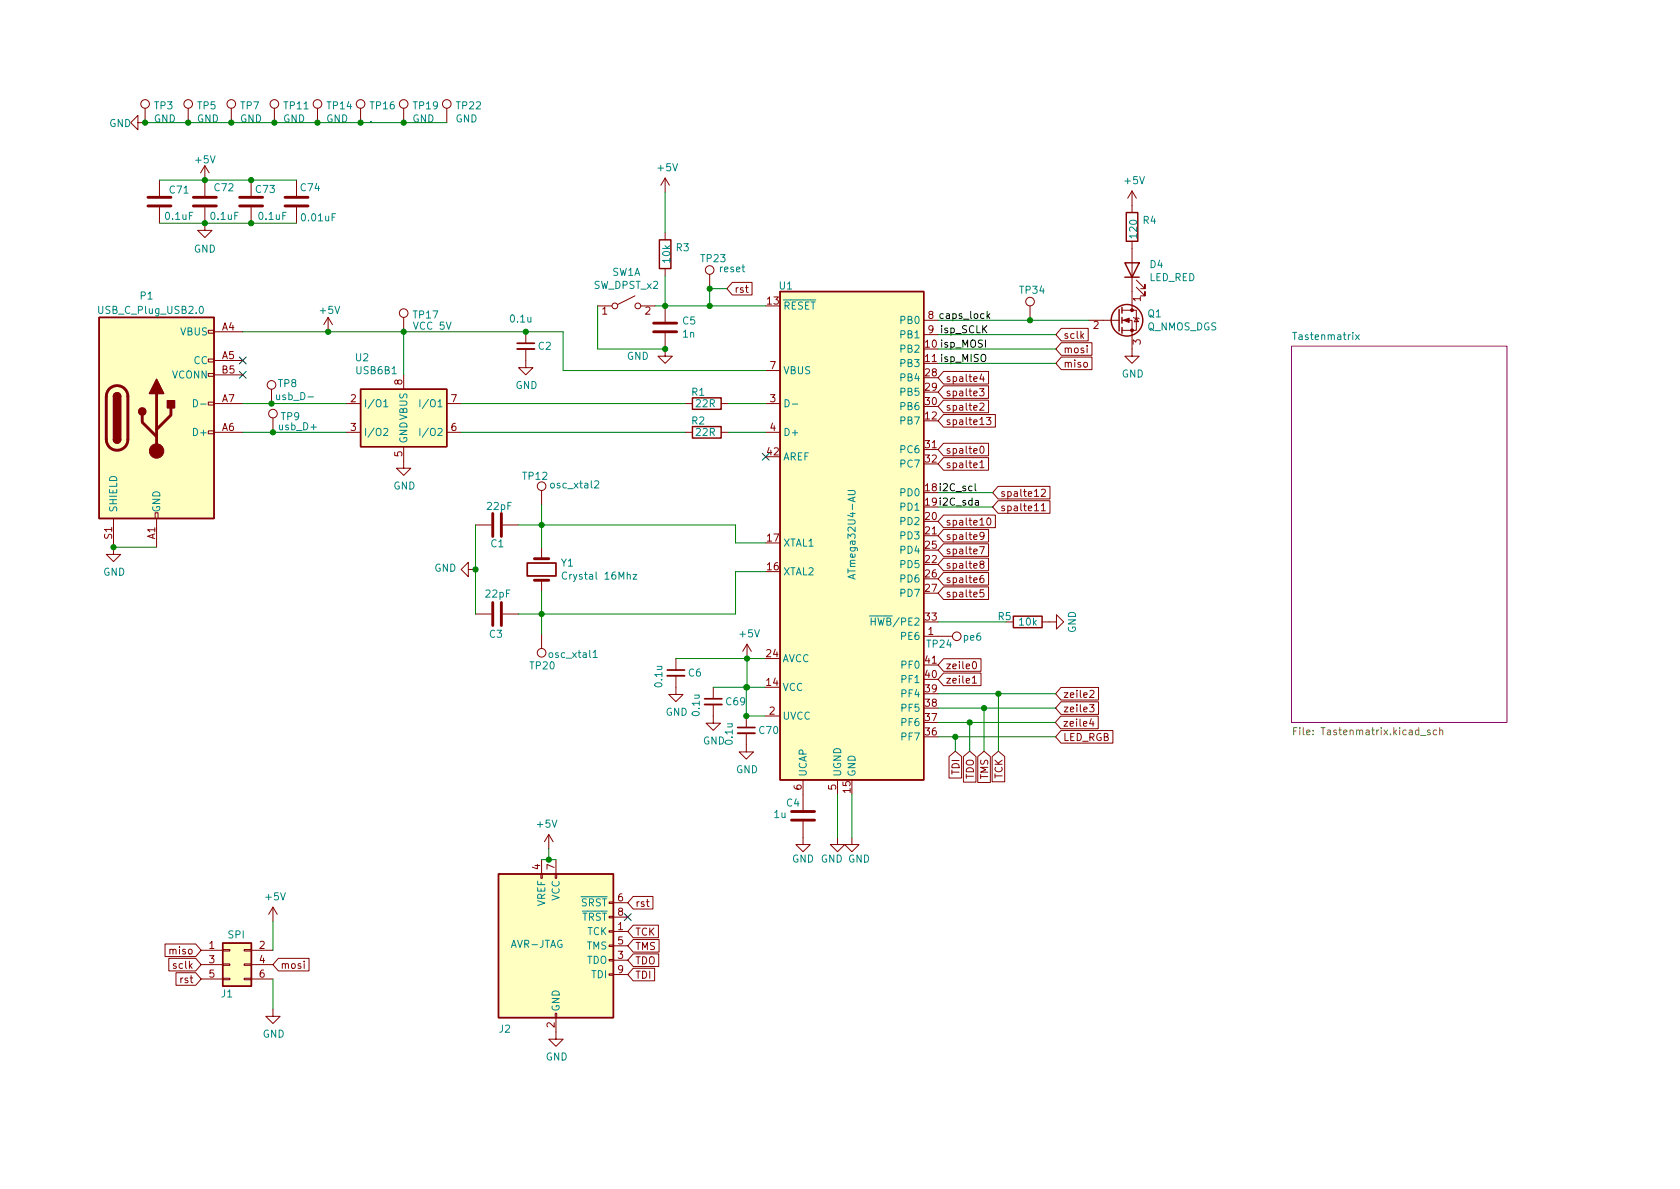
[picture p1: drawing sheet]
<svg xmlns="http://www.w3.org/2000/svg" width="297mm" height="210mm" viewBox="0 0 297 210" stroke-linecap="round" stroke-linejoin="round" font-family="sans-serif">
<g fill="#fff" stroke="#fff" stroke-width=".18">
<path d="M0 .2h297v210.1h-297z"/>
<path d="M228.3 61.2h38.1v66.6h-38.1z"/>
</g>
<path d="M228.3 61.2h38.1v66.6h-38.1z" fill="none" stroke="#840084" stroke-width=".18"/>
<g fill="none" stroke="#008484" stroke-width=".18">
<path d="M35.4 54.2h.1a.68 .68 0 0 1 .5 .6 .68 .68 0 0 1-.5 .6 .84 .84 0 0 1-.1-1.2zM239.7 59.2l.6 .8M240.3 59.2l-.6 .8M34.2 70.7a.64 .64 0 0 1 .7 .6 .64 .64 0 0 1-.7 .6zM35.5 71.5h1M54.5 70.2h.9M67.8 71l.4-.3v1.2M67.8 75.9l.5-.1 .3 .3-.8 .9h.8M67.8 71.9h.8M74.2 70.7v1.2M74.2 75.8v1.2M75.7 75.7l-1 1.6"/>
<path d="M75.7 70.6l-1 1.6M76.2 75.9l.2-.1a.43 .43 0 0 1 .6 .4v.4a.42 .42 0 0 1-.5 .4 .42 .42 0 0 1-.4-.4zM77.4 75.9l.5-.1 .3 .3-.8 .9h.8M138.8 70.7a.64 .64 0 0 1 .7 .6 .64 .64 0 0 1-.7 .6zM140.1 71.5h.9M105.2 85.1l.4-.1 .3 .4-.8 .9h.8M149.9 86.7h1.1l.2 .3-.1 .3-.1 .2h-1.1M100.2 101.3a.6 .6 0 0 0-.8 .4 .6 .6 0 0 0 .6 .7l.2-.1M104.9 115.4l.3-.4v1.3M104.9 116.3h.7M111.9 101.6h.7l-.7 .8h.7M150.8 101.7v.6"/>
<path d="M151.2 101.6l-1.3 .4 1.3 .4"/>
</g>
<path d="M228.7 129.3h.5M229.3 128.7h-.6v1.2M252.9 129.2l-.3-.1-.2 .2v.2l.5 .1v.3h-.5M254 129.2l-.4-.1-.2 .2 .1 .6h.5M254.6 129.2l.1-.1 .3 .1 .1 .7M254.6 128.7v1.2" fill="none" stroke="#848400" stroke-width=".18"/>
<g fill="none" stroke="#840000" stroke-width=".18">
<path d="M25.7 19.1v2.6h-1.3v1.3l-1.3-1.3 1.3-1.3v1.3M33.3 19.1v2.6M40.9 19.1v2.6M48.5 19.1v2.6M56.1 19.1v2.6M63.8 19.1v2.6M71.4 19.1v2.6M79 19.1v2.6M28.2 31.8v2.8M28.2 36.7v2.8M36.2 36.7v4h1.3l-1.3 1.3-1.2-1.3h1.2M36.2 29.3l-.7 1.3"/>
<path d="M36.2 29.3v5.3M36.2 29.3l.8 1.3M44.4 31.8v2.8M44.4 36.7v2.8M52.4 31.8v2.8M52.4 36.7v2.8M117.6 31.5v2.5M117.6 31.5l-.8 1.3M117.6 31.5l.8 1.3M200.2 33.8v3.8M200.2 33.8l-.8 1.2M200.2 33.8l.7 1.2"/>
<path d="M36.8 58.4h1v.5h-1zM37.8 58.7h5.1M58 56.1l-.7 1.3M58 56.1v2.6M58 56.1l.8 1.3M71.4 56.1v2.6M93 58.7v2M105.7 54.1h2.5M112.3 52.3l-3.1 1.5M113.3 54.1h2.5M117.6 58.9v4.1h1.3l-1.3 1.3-1.3-1.3h1.3M117.6 41.1v1.3"/>
<path d="M117.6 47.5v1.3M117.6 54.1v2.8M125.5 48.5v2.5M129.5 49.9h3.5v2.3h-3.5l-1-1.2zM163.3 56.6h2.6M163.3 59.2h2.6M182.1 54.1v2.5M187.6 58.1h4.8v2.2h-4.8l-.9-1.1zM192.5 56.6h5.4M198.4 56.6h1.8v6.4h1.2l-1.2 1.3-1.3-1.3h1.3M198.4 54.9h2.5v3.5h-2.5M200.2 42.7v12.2"/>
<path d="M200.4 56.1l.1 .2h.8l.1 .1M200.9 56.3l.4 .6h-.8zM200.9 50.8l1.5 1.5v-.7v.7h-.7M200.9 49.5l1.5 1.5v-.7v.7h-.7M36.8 76.2h1v.5h-1zM36.8 71.1h1v.5h-1zM36.8 66h1v.5h-1zM36.8 63.5h1v.5h-1zM37.8 63.7h5.1M37.8 76.4h5.1M37.8 71.4h5.1M37.8 66.3h5.1"/>
<path d="M48 68.8v2.6M48.3 73.9v2.5M61.2 76.4h2.6M61.2 71.4h2.6M71.4 79v3.8h1.2l-1.2 1.3-1.3-1.3h1.3M71.4 66.3v2.5M79 76.4h2.5M79 71.4h2.5M93 61.7v3.3h1.2l-1.2 1.3-1.3-1.3h1.3M121.2 76.4h1.2M121.2 71.4h1.2M127.5 76.4h1.3"/>
<path d="M127.5 71.4h1.3M135.4 76.4h2.5M135.4 71.4h2.5M135.4 65.5h2.5M163.3 79.5h2.6M166.8 65.7h8v2.2h-8l-.9-1.1zM166.8 73.3h9.2v2.2h-9.2l-.9-1.1zM166.8 68.2h8v2.2h-8l-.9-1.1zM166.8 70.8h8v2.2h-8l-.9-1.1zM166.8 78.4h8v2.2h-8l-.9-1.1zM173.2 68.7h.8l-.4 .5 .3 .1v.6l-.2 .1-.5-.1M173.3 71.4l.4-.1 .3 .3-.8 .9h.8"/>
<path d="M173.4 79l.2-.1a.68 .68 0 0 1 .4 .6 .68 .68 0 0 1-.4 .7l-.2-.2-.1-.3zM173.6 66.1l-.3 .9h.7M173.9 66.6v.9M174.4 73.8h.8l-.4 .5 .3 .1v.6l-.2 .1-.5-.1M187.6 60.6h5.5v2.2h-5.5l-.9-1.1zM187.6 63.1h5.5v2.3h-5.5l-.9-1.1zM191.7 64.2l.1-.1 .4 .1 .1 .5-.2 .2h-.3l-.1-.1zM192.2 61.1v.1M192.2 61.5v.9M20.1 91.7v6.3h1.2l-1.2 1.3-1.3-1.3h1.3M27.4 90.7h.5v1h-.5zM27.7 91.7v5.1"/>
<path d="M84.1 92.8h2.8M88.9 92.8h2.8M95.8 86.7v2.6M95.8 96.9v1.9M163.3 94.7h2.6M166.8 91.1h9.2v2.2h-9.2l-.9-1.1zM166.8 98.7h8v2.2h-8l-.9-1.1zM166.8 80.9h8v2.2h-8l-.9-1.1zM166.8 93.6h8v2.2h-8l-.9-1.1zM166.8 96.2h8v2.2h-8l-.9-1.1zM173.2 96.7h.8l-.5 1.2M173.3 81.8l.3-.4v1.3"/>
<path d="M173.3 82.7h.7M173.5 99.8l-.2-.3v-.2l.2-.1 .4 .1 .1 .2-.1 .1-.5 .2-.1 .2v.4l.2 .1h.2l.3-.3v-.2l-.3-.2M174 94.7l-.3 .2h-.2l-.2-.2 .1-.5 .3-.1 .2 .2a.84 .84 0 0 1-.3 1.1h-.2M174.6 91.7l.2-.1a.68 .68 0 0 1 .4 .6 .68 .68 0 0 1-.4 .7 .84 .84 0 0 1-.2-1.2zM176.5 86h9.1v2.2h-9.1l-1-1.1zM176.5 88.5h9.1v2.3h-9.1l-1-1.1zM184.1 86.6l.5-.1 .2 .4-.7 .9h.7M184.1 89.4l.4-.3v1.2M184.1 90.3h.7M82.8 100.7v-1.3l-1.3 1.3 1.3 1.3v-1.3h1.3M84.1 108.6h2.8M88.9 108.6h2.8"/>
<path d="M95.8 102.6v1.9M95.8 112.1v2.6M119.5 119.5v3.3h1.3l-1.3 1.3-1.3-1.3h1.3M119.5 116.5v2M132.1 113.9l-.8 1.3M132.1 113.9v2.6M132.1 113.9l.7 1.3M163.3 112.5h5.1M163.3 117.6h2.6M166.8 101.2h8v2.3h-8l-.9-1.1zM166.8 103.8h8v2.2h-8l-.9-1.1zM166.8 116.5h6.7v2.2h-6.7l-.9-1.1z"/>
<path d="M166.8 119h6.7v2.2h-6.7l-.9-1.1zM171.9 119.9l.4-.4v1.3M172.1 117.1l.1-.1a.68 .68 0 0 1 .5 .6 .68 .68 0 0 1-.5 .7 .84 .84 0 0 1-.1-1.2zM173.9 101.8h-.4a.85 .85 0 0 0 0 1.2l.4-.1 .1-.4-.3-.3-.3 .1-.1 .2M173.9 104.3h-.6v.6l.1-.1h.5l.1 .2-.1 .4-.2 .2-.4-.2M184.3 110h2.5v-1.3l1.3 1.3-1.3 1.2v-1.2M126.1 124.6v3.3h1.3l-1.3 1.3-1.3-1.3h1.3M126.1 121.5v2.1M132 129.7v3.3h1.2l-1.2 1.2-1.3-1.2h1.3M132 126.6v2M135.3 126.6h2.5M142 137.9v5.4"/>
<path d="M148.1 137.9v2.6M167.8 133.8l1.1-1 1.1 1v3.8h-2.2zM170.3 133.8l1.1-1 1.2 1v4.5h-2.3zM171.9 120.8h.8M172.9 133.8l1.1-1 1.1 1v4.6h-2.2zM175.4 133.8l1.1-1 1.1 1v4.4h-2.2zM187.5 126.6h6.7v2.3h-6.7l-.9-1.1zM187.6 124.1h6.6v2.2h-6.6l-1-1.1zM187.6 129.2h9.2v2.2h-9.2l-1-1.1zM187.6 121.6h6.6v2.2h-6.6l-1-1.1zM192.6 124.6h.8l-.4 .5 .4 .1v.6l-.2 .1-.6-.1M192.7 122.2l.5-.1 .2 .3-.8 .9h.8"/>
<path d="M193 127.1l-.3 .9h.7M193.3 127.6v.8M95.6 154.6h.3v.7h-.3zM95.8 152v2.6M97 147.6l.8 1.2M97 147.6v2.5M97 147.6l-.7 1.2M98.2 154.6h.2v.7h-.2zM98.3 152v2.6M108.5 159.6h2.5M112 158.5h3.4v2.2h-3.4l-1-1.1zM142 145.3v4h1.3l-1.3 1.3-1.3-1.3h1.3"/>
<path d="M148.1 148.1v1.2h1.3l-1.3 1.3-1.3-1.3h1.3M150.6 148.1v1.2h1.3l-1.3 1.3-1.2-1.3h1.2M29.2 166.9h5.4l1 1.1-1 1.2h-5.4zM29.8 169.5h4.8l1 1.1-1 1.1h-4.8zM31.1 172h3.5l1 1.1-1 1.1h-3.5zM35.6 168h3.8M35.6 170.6h3.8M35.6 173.1h3.8M39.4 173h1.2v.2h-1.2zM39.4 170.5h1.2v.2h-1.2zM39.4 167.9h1.2v.3h-1.2zM43.2 173h1.2v.2h-1.2z"/>
<path d="M43.2 170.5h1.2v.2h-1.2zM43.2 167.9h1.2v.3h-1.2zM44.4 168h3.9M44.4 170.6h3.9M44.4 173.1h3.9M48.3 178.5v1.2h1.2l-1.2 1.3-1.3-1.3h1.3M48.3 160.4v2.6M48.3 160.4l-.8 1.3M48.3 160.4l.7 1.3M49.2 169.5h5.4v2.2h-5.4l-.9-1.1zM53.8 170v.1M53.8 170.4v.8"/>
<path d="M98.2 179.2h.2v.8h-.2zM98.3 180v3.8h1.3l-1.3 1.2-1.3-1.2h1.3M107.7 172.2h.8v.3h-.8zM107.7 169.7h.8v.2h-.8zM107.7 167.1h.8v.3h-.8zM107.7 164.6h.8v.2h-.8zM108.5 164.7h2.5M108.5 169.8h2.5M108.5 167.3h2.5M108.5 162.2h2.5M108.5 172.3h2.5M112 168.7h4.5v2.2h-4.5l-1-1.1z"/>
<path d="M112 171.2h3.7v2.2h-3.7l-1-1.1zM112 163.6h4.4v2.2h-4.4l-1-1.1zM112 166.1h4.5v2.3h-4.5l-1-1.1z"/>
<circle cx="25.7" cy="18.4" r=".76"/>
<circle cx="33.3" cy="18.4" r=".76"/>
<circle cx="40.9" cy="18.4" r=".76"/>
<circle cx="48.5" cy="18.4" r=".76"/>
<circle cx="56.1" cy="18.4" r=".76"/>
<circle cx="63.8" cy="18.4" r=".76"/>
<circle cx="71.4" cy="18.4" r=".76"/>
<circle cx="79" cy="18.4" r=".76"/>
<circle cx="71.4" cy="55.4" r=".76"/>
<circle cx="108.7" cy="54.1" r=".51"/>
<circle cx="112.8" cy="54.1" r=".51"/>
<circle cx="125.5" cy="47.7" r=".76"/>
<circle cx="182.1" cy="53.3" r=".76"/>
<circle cx="48" cy="68.1" r=".76"/>
<circle cx="48.3" cy="73.1" r=".76"/>
<circle cx="95.8" cy="86" r=".76"/>
<circle cx="95.8" cy="115.4" r=".76"/>
<circle cx="169.2" cy="112.5" r=".76"/>
</g>
<g fill="#ffffc2" stroke="#ffffc2" stroke-width=".18">
<path d="M17.5 56.1h20.3v35.6h-20.3z"/>
<path d="M63.8 68.8h15.2v10.2h-15.2z"/>
<path d="M88.1 154.6h20.4v25.4h-20.4z"/>
<path d="M137.9 51.6h25.4v86.3h-25.4z"/>
<path d="M39.4 166.8h5v7.6h-5z"/>
</g>
<g fill="none" stroke="#840000" stroke-width=".25">
<path d="M199.1 37.6h2.1v5.1h-2.1zM17.5 56.1h20.3v35.6h-20.3zM116.6 42.4h2v5.1h-2zM137.9 51.6h25.4v86.3h-25.4zM197.9 54.7v3.8M198.4 54.4v1M198.4 56.1v1M198.4 57.9v1M198.9 46.5h2.5l-1.2 2.5zM198.9 49h2.5M20.1 77.7a.64 .64 0 0 0 .6 .7 .64 .64 0 0 0 .6-.7M20.1 70.1a.64 .64 0 0 1 .6-.6 .64 .64 0 0 1 .6 .6"/>
<path d="M63.8 68.8h15.2v10.2h-15.2zM122.4 70.4h5.1v2h-5.1zM122.4 75.4h5.1v2.1h-5.1zM179.2 109h5.1v2h-5.1zM88.1 154.6h20.4v25.4h-20.4zM39.4 166.8h5v7.6h-5z"/>
<circle cx="199.3" cy="56.6" r="2.79"/>
</g>
<g fill="none" stroke="#840000" stroke-width=".51">
<path d="M26.2 36.4h4M26.2 34.9h4M34.2 36.4h4.1M34.2 34.9h4.1M42.4 36.4h4M42.4 34.9h4M50.4 36.4h4.1M50.4 34.9h4.1M115.6 58.7h4M115.6 57.1h4M19.4 68.8a1.91 1.91 0 0 1 2-.5 1.91 1.91 0 0 1 1.2 1.8v7.6a1.91 1.91 0 0 1-1.9 1.9 1.91 1.91 0 0 1-1.9-1.9v-7.8l.2-.6zM25.1 73.4v1.3l2.6 2.5"/>
<path d="M27.7 69.6v10.2M30.2 72.1v1.3l-2.5 2.5M87.1 90.8v4.1M88.6 90.8v4.1M94.5 98.8h2.5M87.1 106.5v4.1M88.6 106.5v4.1M94.5 102.6h2.5M140 145h4M140 143.5h4"/>
</g>
<g fill="#840000" stroke="#840000" stroke-width=".25">
<path d="M20.1 77.7h1.2a.64 .64 0 0 1-.6 .7 .64 .64 0 0 1-.6-.7z"/>
<path d="M20.3 69.7a.64 .64 0 0 1 .6-.2 .64 .64 0 0 1 .4 .6h-1.2z"/>
<path d="M20.1 70.1h1.2v7.6h-1.2z"/>
<path d="M29.6 70.9h1.3v1.2h-1.3z"/>
<path d="M27.7 67.1l1.3 2.5h-2.6z"/>
<circle cx="25.1" cy="72.8" r=".63"/>
</g>
<g fill="#840000" stroke="#840000" stroke-width=".18">
<path d="M198.6 56.6l1-.3v.7z"/>
<circle cx="27.7" cy="79.8" r="1.27"/>
<circle cx="200.2" cy="58.4" r=".25"/>
<circle cx="200.2" cy="54.9" r=".25"/>
</g>
<path d="M91.4 61.7h3.1M118 119.5h3M124.6 124.6h3M130.4 129.7h3.1" fill="none" stroke="#840000" stroke-width=".33"/>
<path d="M91.4 60.7h3.1M93.2 99.6h5.1v2.2h-5.1zM118 118.5h3M124.6 123.6h3M130.4 128.6h3.1" fill="none" stroke="#840000" stroke-width=".3"/>
<path d="M174.5 55v1.3M174.6 55.8l.4 .5M175 55.5l-.5 .5M172.4 85.5v1.1l.2 .2M172.5 88.5h.5v.8M173 88.8l-.4 .1-.2 .1 .2 .3h.4" fill="none" stroke="#000" stroke-width=".18"/>
<g fill="none" stroke="#008400" stroke-width=".18">
<path d="M25.7 21.7h53.3M28.2 31.8h24.2M28.2 39.5h24.2M117.6 34v7.1M42.9 58.7h56.7v6.8h35.8M71.4 58.7v7.6M105.7 54.1v7.6h11.9M115.8 54.1h19.6M117.6 48.8v5.3M128.5 51h-3v3.1M165.9 56.6h26.6M165.9 59.2h20.8"/>
<path d="M42.9 71.4h18.3M42.9 76.4h18.3M81.5 71.4h39.7M81.5 76.4h39.7M128.8 71.4h6.6M128.8 76.4h6.6M165.9 61.7h20.8M165.9 64.3h20.8M20.1 96.8h7.6M84.1 92.8v15.8M91.7 92.8h38.3v3.2h5.4M95.8 89.3v7.6"/>
<path d="M165.9 87.1h9.6M165.9 89.7h9.6M95.8 104.5v7.6M119.5 116.5h15.8M132.1 116.5v5M135.4 101.1h-5.4v7.5h-38.3M165.9 110h12M126.1 121.5h9.2M132 121.5v5.1h3.3M165.9 130.3h20.7M165.9 125.2h20.7M165.9 122.7h20.7"/>
<path d="M165.9 127.8h20.7M168.9 130.3v2.5M171.4 127.8v5M174 125.2v7.6M176.5 122.7v10.1M95.8 152h2.5M97 150.1v1.9M148.1 140.5v7.6M150.6 140.5v7.6M48.3 163v5M48.3 173.1v5.4"/>
</g>
<path d="M42.3 63.1l1.2 1.3M42.3 65.7l1.2 1.2M43.5 63.1l-1.2 1.3M43.5 65.7l-1.2 1.2M134.8 80.2l1.2 1.2M136 80.2l-1.2 1.2M110.4 161.6l1.2 1.2M111.6 161.6l-1.2 1.2" fill="none" stroke="#000084" stroke-width=".18"/>
<g fill="#008400" stroke="#008400" stroke-width=".18">
<circle cx="20.1" cy="96.8" r=".46"/>
<circle cx="48" cy="71.4" r=".46"/>
<circle cx="25.7" cy="21.7" r=".46"/>
<circle cx="33.3" cy="21.7" r=".46"/>
<circle cx="44.4" cy="39.5" r=".46"/>
<circle cx="44.4" cy="31.8" r=".46"/>
<circle cx="36.2" cy="31.8" r=".46"/>
<circle cx="48.3" cy="76.4" r=".46"/>
<circle cx="84.1" cy="100.7" r=".46"/>
<circle cx="36.2" cy="39.5" r=".46"/>
<circle cx="40.9" cy="21.7" r=".46"/>
<circle cx="132" cy="121.5" r=".46"/>
<circle cx="132.1" cy="116.5" r=".46"/>
<circle cx="132.1" cy="121.5" r=".46"/>
<circle cx="132" cy="126.6" r=".46"/>
<circle cx="168.9" cy="130.3" r=".46"/>
<circle cx="95.8" cy="108.6" r=".46"/>
<circle cx="97" cy="152" r=".46"/>
<circle cx="117.6" cy="54.1" r=".46"/>
<circle cx="125.5" cy="51" r=".46"/>
<circle cx="125.5" cy="54.1" r=".46"/>
<circle cx="95.8" cy="92.8" r=".46"/>
<circle cx="93" cy="58.7" r=".46"/>
<circle cx="182.1" cy="56.6" r=".46"/>
<circle cx="117.6" cy="61.7" r=".46"/>
<circle cx="71.4" cy="21.7" r=".46"/>
<circle cx="63.8" cy="21.7" r=".46"/>
<circle cx="71.4" cy="58.7" r=".46"/>
<circle cx="58" cy="58.7" r=".46"/>
<circle cx="48.5" cy="21.7" r=".46"/>
<circle cx="56.1" cy="21.7" r=".46"/>
<circle cx="171.4" cy="127.8" r=".46"/>
<circle cx="174" cy="125.2" r=".46"/>
<circle cx="176.5" cy="122.7" r=".46"/>
</g>
<g font-size="1.8" fill="#008484">
<text x="19.3" y="22.4">GND</text>
<text x="27.2" y="21.6">GND</text>
<text x="27.3" y="19.3">TP3</text>
<text x="34.8" y="21.6">GND</text>
<text x="34.9" y="19.3">TP5</text>
<text x="42.4" y="21.6">GND</text>
<text x="42.5" y="19.3">TP7</text>
<text x="50" y="21.6">GND</text>
<text x="50.3" y="19.3">TP11</text>
<text x="57.7" y="21.6">GND</text>
<text x="57.9" y="19.3">TP14</text>
<text x="65.4" y="21.6">.</text>
<text x="65.5" y="19.3">TP16</text>
<text x="72.9" y="21.6">GND</text>
<text x="73.1" y="19.3">TP19</text>
<text x="80.5" y="21.6">GND</text>
<text x="80.8" y="19.3">TP22</text>
<text x="34.6" y="28.9">+5V</text>
<text x="30" y="34.2">C71</text>
<text x="38" y="33.8">C72</text>
<text x="45.3" y="34.1">C73</text>
<text x="53.2" y="33.8">C74</text>
<text x="116.4" y="30.3">+5V</text>
<text x="198.9" y="32.6">+5V</text>
<text x="29.3" y="38.9">0.1uF</text>
<text x="37.4" y="38.9">0.1uF</text>
<text x="45.8" y="38.9">0.1uF</text>
<text x="53.5" y="39.1">0.01uF</text>
<text x="201" y="42" transform="rotate(-90 201 42)">120</text>
<text x="202.1" y="39.6">R4</text>
<text x="34.3" y="44.7">GND</text>
<text x="118.5" y="46.4" transform="rotate(-90 118.5 46.4)">10k</text>
<text x="119.6" y="44.4">R3</text>
<text x="124" y="46.3">TP23</text>
<text x="203.3" y="47.4">D4</text>
<text x="24.8" y="53">P1</text>
<text x="105" y="51.1">SW_DPST_x2</text>
<text x="108.2" y="48.8">SW1A</text>
<text x="127.3" y="48.1">reset</text>
<text x="137.8" y="51.2">U1</text>
<text x="180.4" y="51.9">TP34</text>
<text x="203.2" y="49.7">LED_RED</text>
<text x="17.7" y="55.5">USB_C_Plug_USB2.0</text>
<text x="31.9" y="59.3">VBUS</text>
<text x="56.7" y="55.5">+5V</text>
<text x="73.1" y="56.3">TP17</text>
<text x="73.2" y="58.3">VCC 5V</text>
<text x="90.3" y="57">0.1u</text>
<text x="120.7" y="57.4">C5</text>
<text x="120.7" y="59.7">1n</text>
<text x="138.4" y="54.7">~{RESET}</text>
<text x="159.4" y="57.3">PB0</text>
<text x="159.4" y="59.8">PB1</text>
<text x="202.8" y="58.4">Q_NMOS_DGS</text>
<text x="203" y="56.1">Q1</text>
<text x="34.3" y="64.4">CC</text>
<text x="62.9" y="63.9">U2</text>
<text x="95.2" y="61.8">C2</text>
<text x="110.8" y="63.6">GND</text>
<text x="159.4" y="62.4">PB2</text>
<text x="159.4" y="64.9">PB3</text>
<text x="229" y="60.1">Tastenmatrix</text>
<text x="30.4" y="66.9">VCONN</text>
<text x="49.2" y="70.7">usb_D-</text>
<text x="49.2" y="68.4">TP8</text>
<text x="63.1" y="66.2">USB6B1</text>
<text x="91.1" y="68.8">GND</text>
<text x="122.3" y="70">R1</text>
<text x="138.4" y="66.2">VBUS</text>
<text x="159.4" y="67.4">PB4</text>
<text x="159.4" y="70">PB5</text>
<text x="198.3" y="66.7">GND</text>
<text x="34.5" y="77.1">D+</text>
<text x="49.5" y="76.1">usb_D+</text>
<text x="49.7" y="74.3">TP9</text>
<text x="64.3" y="72">I/O1</text>
<text x="64.3" y="77.1">I/O2</text>
<text x="75.1" y="72">I/O1</text>
<text x="122.3" y="75.1">R2</text>
<text x="123.1" y="72">22R</text>
<text x="123.1" y="77.1">22R</text>
<text x="138.4" y="77.1">D+</text>
<text x="159.4" y="75.1">PB7</text>
<text x="159.4" y="72.5">PB6</text>
<text x="72" y="78.5" transform="rotate(-90 72 78.5)">GNDVBUS</text>
<text x="138.4" y="81.4">AREF</text>
<text x="159.4" y="80.1">PC6</text>
<text x="159.4" y="82.7">PC7</text>
<text x="69.5" y="86.6">GND</text>
<text x="92.5" y="84.8">TP12</text>
<text x="97.6" y="86.4">osc_xtal2</text>
<text x="159.4" y="87.8">PD0</text>
<text x="20.7" y="90.7" transform="rotate(-90 20.7 90.7)">SHIELD</text>
<text x="28.3" y="90.7" transform="rotate(-90 28.3 90.7)">GND</text>
<text x="86.2" y="90.2">22pF</text>
<text x="159.4" y="90.3">PD1</text>
<text x="159.4" y="92.8">PD2</text>
<text x="159.4" y="95.4">PD3</text>
<text x="18.2" y="101.8">GND</text>
<text x="76.8" y="101.1">GND</text>
<text x="86.8" y="96.8">C1</text>
<text x="99.2" y="100.2">Y1</text>
<text x="138.4" y="101.7">XTAL2</text>
<text x="138.4" y="96.6">XTAL1</text>
<text x="151.3" y="101.7" transform="rotate(-90 151.3 101.7)">ATmega32U4-AU</text>
<text x="159.4" y="100.5">PD5</text>
<text x="159.4" y="97.9">PD4</text>
<text x="85.9" y="105.7">22pF</text>
<text x="100" y="102.5">Crystal 16Mhz</text>
<text x="159.4" y="103">PD6</text>
<text x="159.4" y="105.5">PD7</text>
<text x="86.5" y="112.8">C3</text>
<text x="130.9" y="112.7">+5V</text>
<text x="153.4" y="110.6">~{HWB}/PE2</text>
<text x="159.5" y="113.2">PE6</text>
<text x="170.6" y="113.3">pe6</text>
<text x="176.5" y="109.6">R5</text>
<text x="180.3" y="110.6">10k</text>
<text x="190.2" y="111.9" transform="rotate(-90 190.2 111.9)">GND</text>
<text x="93.8" y="118.4">TP20</text>
<text x="97.3" y="116.3">osc_xtal1</text>
<text x="121.7" y="119.6">C6</text>
<text x="138.3" y="117.1">AVCC</text>
<text x="159.6" y="118.2">PF0</text>
<text x="163.9" y="114.5">TP24</text>
<text x="117.1" y="121.4" transform="rotate(-90 117.1 121.4)">0.1u</text>
<text x="128.4" y="124.7">C69</text>
<text x="138.3" y="122.2">VCC</text>
<text x="159.6" y="125.9">PF5</text>
<text x="159.6" y="123.3">PF4</text>
<text x="159.6" y="120.8">PF1</text>
<text x="117.7" y="126.6">GND</text>
<text x="123.7" y="126.5" transform="rotate(-90 123.7 126.5)">0.1u</text>
<text x="124.3" y="131.6">GND</text>
<text x="129.5" y="131.6" transform="rotate(-90 129.5 131.6)">0.1u</text>
<text x="134.3" y="129.8">C70</text>
<text x="138.3" y="127.2">UVCC</text>
<text x="159.6" y="130.9">PF7</text>
<text x="159.6" y="128.4">PF6</text>
<text x="130.1" y="136.7">GND</text>
<text x="142.6" y="137.4" transform="rotate(-90 142.6 137.4)">UCAP</text>
<text x="148.7" y="137.4" transform="rotate(-90 148.7 137.4)">UGND</text>
<text x="151.3" y="137.4" transform="rotate(-90 151.3 137.4)">GND</text>
<text x="139.1" y="142.6">C4</text>
<text x="95" y="146.3">+5V</text>
<text x="136.9" y="144.6">1u</text>
<text x="140" y="152.5">GND GND GND</text>
<text x="47" y="159.2">+5V</text>
<text x="96.4" y="160.3" transform="rotate(-90 96.4 160.3)">VREF</text>
<text x="98.9" y="159.3" transform="rotate(-90 98.9 159.3)">VCC</text>
<text x="101.3" y="160.3">~{SRST}</text>
<text x="40.3" y="165.9">SPI</text>
<text x="90.4" y="167.6">AVR-JTAG</text>
<text x="101.4" y="162.8">~{TRST}</text>
<text x="103.7" y="167.9">TMS</text>
<text x="103.8" y="165.3">TCK</text>
<text x="103.7" y="170.4">TDO</text>
<text x="104.6" y="173">TDI</text>
<text x="39.1" y="176.4">J1</text>
<text x="98.9" y="178.9" transform="rotate(-90 98.9 178.9)">GND</text>
<text x="46.4" y="183.5">GND</text>
<text x="88.3" y="182.6">J2</text>
<text x="96.5" y="187.5">GND</text>
</g>
<g font-size="1.8" fill="#840000">
<text x="129.8" y="51.8">rst</text>
<text x="135.7" y="53.8">13</text>
<text x="201.7" y="53.3" transform="rotate(-90 201.7 53.3)">1</text>
<text x="39.3" y="58.4">A4</text>
<text x="106.4" y="55.6">1</text>
<text x="114.1" y="55.6">2</text>
<text x="188" y="59.9">sclk</text>
<text x="193.3" y="58.2">2</text>
<text x="39.3" y="63.5">A5</text>
<text x="136.2" y="65.3">7</text>
<text x="188" y="62.4">mosi</text>
<text x="188" y="65">miso</text>
<text x="201.7" y="60.9" transform="rotate(-90 201.7 60.9)">3</text>
<text x="39.3" y="71.1">A7</text>
<text x="39.3" y="66">B5</text>
<text x="62" y="71.1">2</text>
<text x="71.1" y="68.1" transform="rotate(-90 71.1 68.1)">8</text>
<text x="79.8" y="71.1">7</text>
<text x="136.2" y="71.1">3</text>
<text x="163.6" y="66.5">28</text>
<text x="163.6" y="69.1">29</text>
<text x="163.6" y="71.6">30</text>
<text x="167.1" y="67.5">spalte4</text>
<text x="167.1" y="70.1">spalte3</text>
<text x="39.3" y="76.2">A6</text>
<text x="62" y="76.2">3</text>
<text x="79.8" y="76.2">6</text>
<text x="136.2" y="76.2">4</text>
<text x="163.6" y="74.2">12</text>
<text x="167.1" y="75.1">spalte13</text>
<text x="167.1" y="72.6">spalte2</text>
<text x="71.1" y="80.8" transform="rotate(-90 71.1 80.8)">5</text>
<text x="135.7" y="80.5">42</text>
<text x="163.6" y="79.2">31</text>
<text x="163.6" y="81.8">32</text>
<text x="167.1" y="80.2">spalte0</text>
<text x="167.1" y="82.8">spalte1</text>
<text x="176.8" y="87.8">spalte12</text>
<text x="19.8" y="95.3" transform="rotate(-90 19.8 95.3)">S1</text>
<text x="27.4" y="95.4" transform="rotate(-90 27.4 95.4)">A1</text>
<text x="135.7" y="95.8">17</text>
<text x="163.6" y="91.9">20</text>
<text x="163.6" y="94.5">21</text>
<text x="167.1" y="92.9">spalte10</text>
<text x="167.1" y="95.5">spalte9</text>
<text x="176.8" y="90.4">spalte11</text>
<text x="135.7" y="100.8">16</text>
<text x="163.6" y="99.6">22</text>
<text x="163.6" y="97">25</text>
<text x="167.1" y="100.5">spalte8</text>
<text x="167.1" y="98">spalte7</text>
<text x="163.6" y="102.1">26</text>
<text x="163.6" y="104.6">27</text>
<text x="167.1" y="103.1">spalte6</text>
<text x="167.1" y="105.6">spalte5</text>
<text x="163.6" y="109.7">33</text>
<text x="164.1" y="112.3">1</text>
<text x="135.5" y="116.2">24</text>
<text x="163.6" y="119.9">40</text>
<text x="163.6" y="117.3">41</text>
<text x="167.1" y="118.3">zeile0</text>
<text x="135.5" y="121.3">14</text>
<text x="163.6" y="125">38</text>
<text x="163.6" y="122.4">39</text>
<text x="167.1" y="120.9">zeile1</text>
<text x="187.9" y="125.9">zeile3</text>
<text x="187.9" y="123.4">zeile2</text>
<text x="136" y="126.4">2</text>
<text x="163.6" y="130">36</text>
<text x="163.6" y="127.5">37</text>
<text x="187.9" y="128.5">zeile4</text>
<text x="187.9" y="131">LED_RGB</text>
<text x="169.6" y="137" transform="rotate(-90 169.6 137)">TDI</text>
<text x="172.2" y="137.8" transform="rotate(-90 172.2 137.8)">TDO</text>
<text x="174.7" y="137.8" transform="rotate(-90 174.7 137.8)">TMS</text>
<text x="177.3" y="137.7" transform="rotate(-90 177.3 137.7)">TCK</text>
<text x="141.7" y="139.7" transform="rotate(-90 141.7 139.7)">6</text>
<text x="147.8" y="139.7" transform="rotate(-90 147.8 139.7)">5</text>
<text x="150.4" y="140.2" transform="rotate(-90 150.4 140.2)">15</text>
<text x="95.5" y="153.8" transform="rotate(-90 95.5 153.8)">4</text>
<text x="98" y="153.8" transform="rotate(-90 98 153.8)">7</text>
<text x="109.2" y="159.4">6</text>
<text x="109.2" y="161.9">8</text>
<text x="112.3" y="160.4">rst</text>
<text x="37" y="167.8">1</text>
<text x="45.9" y="167.8">2</text>
<text x="109.2" y="164.5">1</text>
<text x="109.2" y="167">5</text>
<text x="112.3" y="165.4">TCK</text>
<text x="112.3" y="168">TMS</text>
<text x="30.2" y="168.8">miso</text>
<text x="30.8" y="171.3">sclk</text>
<text x="32" y="173.8">rst</text>
<text x="37" y="170.3">3</text>
<text x="37" y="172.9">5</text>
<text x="45.9" y="170.3">4</text>
<text x="45.9" y="172.9">6</text>
<text x="49.5" y="171.3">mosi</text>
<text x="109.2" y="169.5">3</text>
<text x="109.2" y="172.1">9</text>
<text x="112.3" y="170.5">TDO</text>
<text x="112.3" y="173.1">TDI</text>
<text x="98" y="181.7" transform="rotate(-90 98 181.7)">2</text>
</g>
<g font-size="1.8">
<text x="164.1" y="56.4">8 caps_lock</text>
<text x="164.1" y="58.9">9 isp_SCLK</text>
<text x="163.6" y="61.5">10 isp_MOSI</text>
<text x="163.6" y="64">11 isp_MISO</text>
<text x="163.6" y="86.9">18i2C_scl</text>
<text x="163.6" y="89.4">19i2C_sda</text>
</g>
<text font-size="1.8" fill="#848400" x="229.8" y="130">File: Tastenmatrix.kicad_sch</text>
</svg>
